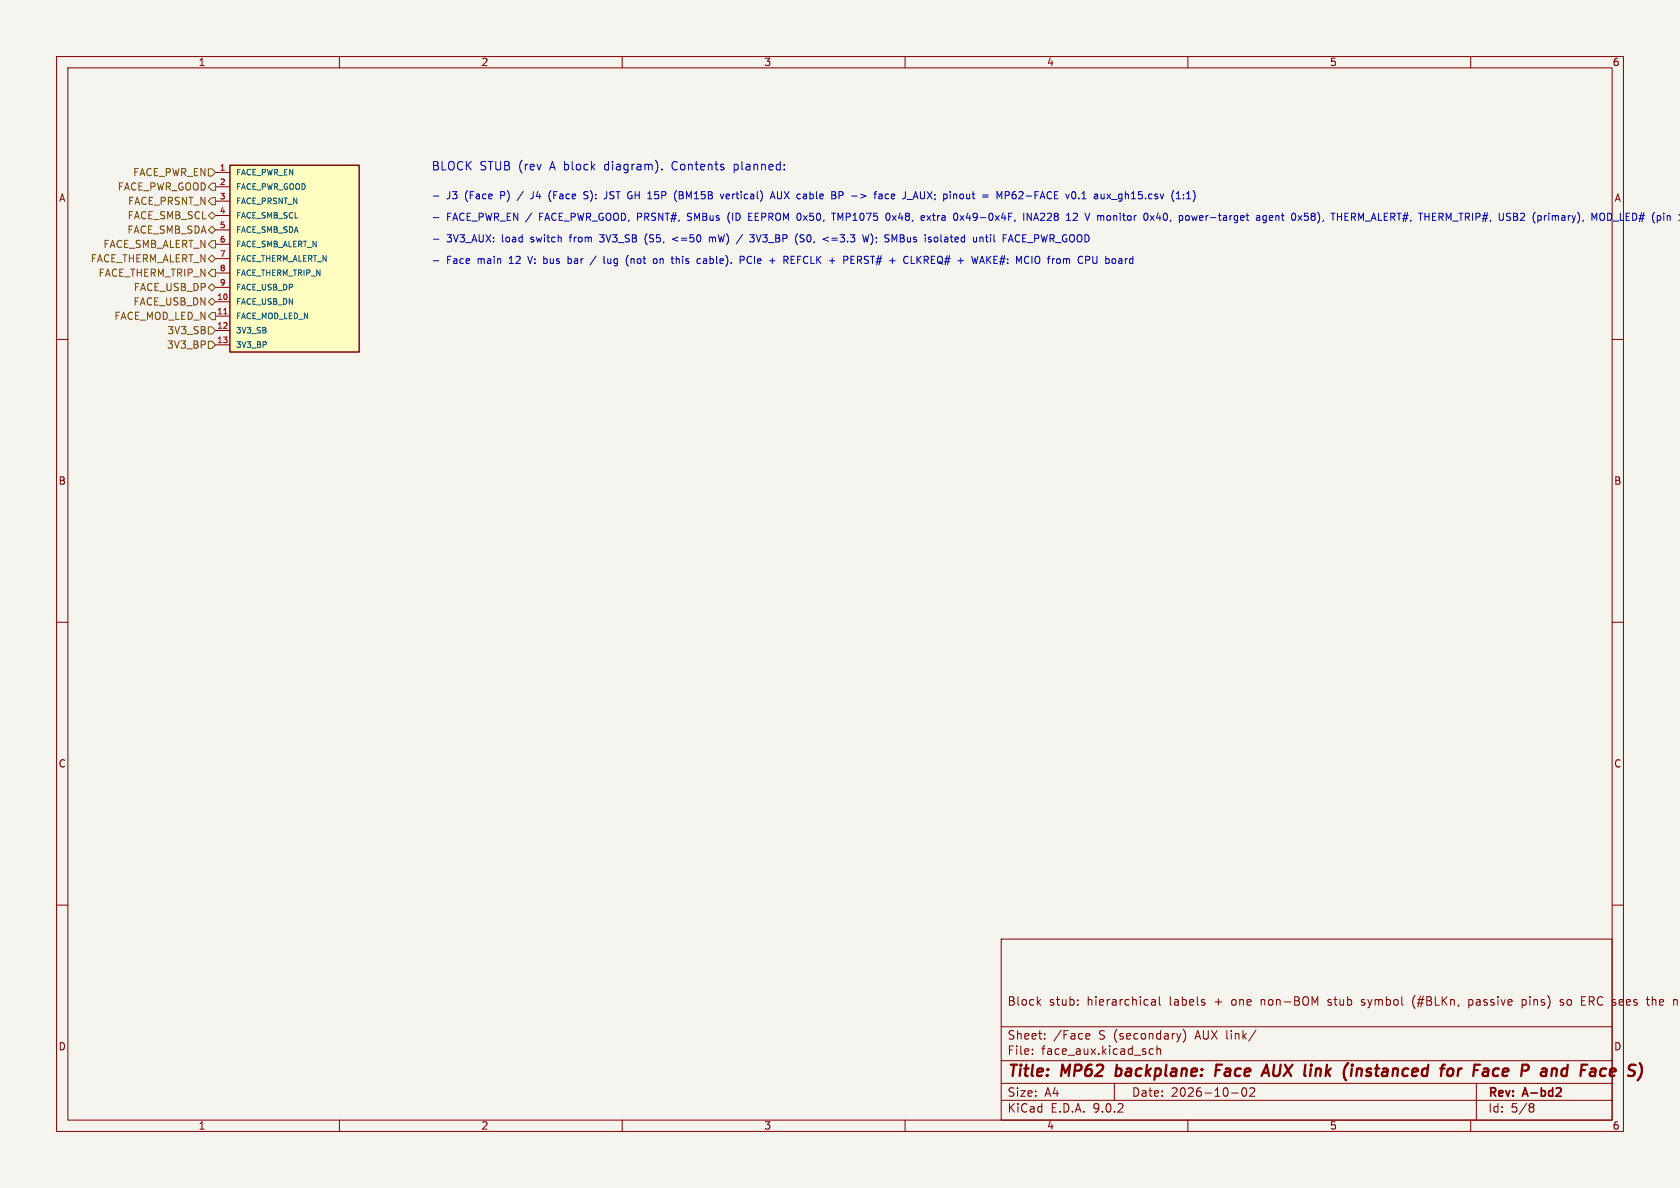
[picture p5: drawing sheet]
<svg xmlns="http://www.w3.org/2000/svg" width="297mm" height="210mm" viewBox="0 0 297 210" stroke-linecap="round" stroke-linejoin="round" font-family="sans-serif">
<path d="M0 0h297v210h-297z" fill="#f5f4ef" stroke="#f5f4ef" stroke-width=".18"/>
<g fill="none" stroke="#840000" stroke-width=".18">
<path d="M10 10h277v190h-277zM12 12h273v186h-273zM60 10v2M110 10v2M160 10v2M210 10v2M260 10v2M10 60h2M285 60h2M10 110h2M285 110h2M10 160h2"/>
<path d="M177 166h108v32h-108zM183.5 177.1l.5 .6M184 176.7l-.6 .6M190.5 177.6v.1M190.5 176.8v.1M203.6 176.8h.6v.9M204.2 177.1h-.5a.29 .29 0 0 0-.2 .3 .29 .29 0 0 0 .2 .3l.5-.1M205 176.2v1.3l.2 .2M213 177.3v.3M234.7 177.6l.2 .1M234.8 176.8v.3M240.7 177.6l.4 .1"/>
<path d="M240.9 176.7l-.2 .2 .2 .3M250.2 176a1.72 1.72 0 0 0 0 2.3M259.7 176.8h.5M259.7 177.6h.5M259.7 176.7v1.5M269.1 176.8l.4-.1 .3 .3M269.1 176.7v1.5M269.8 177.4l-.3 .3-.4-.1M276.4 176.8l-.4-.1-.2 .2 .1 .2 .5 .2v.3h-.6M279.6 177.7h.7M279.6 176.2h.7M285 160h2"/>
<path d="M292.1 176.2v1.5M292.5 176.7l-.4 .1M60 198v2M110 198v2M160 198v2M177 194.5h108M177 191.5h108M177 187.5h108M177 181.5h108M182.5 186.3v.1M182.5 185.5v.1M184.7 183.6v.1"/>
<path d="M184.7 182.8v.1M192 183.6h.6M192 182.8l.5-.1 .2 .4-.7 .1M197 191.5v3M203.9 185.5l-.4-.1-.3 .3v.4l.1 .2h.6M204.5 185.5l.2-.1 .4 .1 .1 .9M204.5 184.9v1.5M208.7 182.7l-.3 1M209.2 182a1.72 1.72 0 0 1 0 2.3M210 198v2M217.7 193.2h1.2M219.7 192.4l.2-.1a.81 .81 0 0 1 .6 .6 .81 .81 0 0 1-.3 .8l-.2 .1a.81 .81 0 0 1-.3-1.4z"/>
<path d="M221 192.4l.5-.1 .2 .1 .1 .3-.9 1.1h.9M222 182.1l-1.3 2M260 198v2M261 191.5v6.5M270.6 195.1l.4 .1 .2 .2-.3 .3M270.6 195.7h.3M270.9 195.7l.2 .2 .1 .4-.2 .2-.4 .1"/>
</g>
<path d="M275.1 193.8h.9M275.9 192.4v.5" fill="none" stroke="#840000" stroke-width=".3"/>
<g fill="none" stroke="#840000" stroke-width=".4">
<path d="M197.2 190.1l.2 .1M197.5 188.2l-.3 2M215 189.2h.6M216 188.2h-.9l-.3 2M223 190.2l.9-2 .4 2M223.3 189.6h.9M239.9 189.1a.49 .49 0 0 1 .9 .1l-.2 1M239.9 188.9l-.1 1.3M256.6 188.9l.3 .4v.5l-.3 .3M257.8 188.9l-.1 1.3M258.4 188.9l-.4 .1-.2 .3M264.4 188.9l.6 .1"/>
<path d="M264.8 190.1l-.5 .1M274.4 188.9l-.1 1.3M274.7 188.9l-.3 .2M289.9 187.9l.1 .1"/>
</g>
<path d="M40.6 29.2h22.9v33h-22.9z" fill="#ffffc2"/>
<path d="M40.6 29.2h22.9v33h-22.9z" fill="none" stroke="#840000" stroke-width=".25"/>
<g fill="none" stroke="#840000" stroke-width=".18">
<path d="M38.1 30.5h2.5M38.1 33h2.5M38.1 35.6h2.5M38.1 38.1h2.5M38.1 40.6h2.5M38.1 43.2h2.5M38.1 45.7h2.5M38.1 48.3h2.5M38.1 50.8h2.5M38.1 53.3h2.5M38.1 55.9h2.5M38.1 58.4h2.5"/>
<path d="M38.1 61h2.5"/>
</g>
<path d="M39.6 55.5h.5" fill="none" stroke="#a90000" stroke-width=".18"/>
<g fill="none" stroke="#725600" stroke-width=".18">
<path d="M36.8 38.1l.7-.6 .6 .6-.6 .6zM36.8 29.8h.7l.6 .7-.6 .6h-.7zM37.5 32.4h.6v1.3h-.6l-.7-.7zM37.5 34.9h.6v1.3h-.6l-.7-.6zM36.8 57.8h.7l.6 .6-.6 .7h-.7zM36.8 53.3l.7-.6 .6 .6-.6 .7zM36.8 50.8l.7-.6 .6 .6-.6 .6zM36.8 45.7l.7-.6 .6 .6-.6 .7zM36.8 40.6l.7-.6 .6 .6-.6 .7zM37.5 55.2h.6v1.3h-.6l-.7-.6zM37.5 47.6h.6v1.3h-.6l-.7-.6zM37.5 42.5h.6v1.3h-.6l-.7-.6z"/>
<path d="M36.8 60.3h.7l.6 .7-.6 .6h-.7z"/>
</g>
<g fill="none" stroke="#0000c2" stroke-width=".18">
<path d="M76.6 34.7h1M76.6 38.5h1M94.1 35.1h-.3M97.4 33.7a1.46 1.46 0 0 0 0 1.9M103.2 35.1h.6M103.9 33.9h-.4l-.3 .2 .1 .3 .5 .2M107.3 33.9v.9l-.4 .3M117 29.9v.1M120.1 34.5h.4M120.5 34.5h.2M120.6 33.9h-.5v1.2h.6M120.6 34.4l-.1 .1"/>
<path d="M121.5 38.9l.2 .1M121.8 37.7l-.3 .2 .3 .4M128.9 34.4l-.3-.1-.2 .2v.6h.5M129 34.6l-.6 .1M129 37.5a1.46 1.46 0 0 0 0 1.9M129.8 29v1.5M129.8 30h.1M129.9 29l-.1 .1M132.4 38.3h.4M132.4 39h.6M132.4 37.7h.6M136.2 35.1l.4-1.2 .4 1.2"/>
<path d="M136.3 34.8h.6M137.4 33.9l.1 1.1 .2 .1h.3M147 37.7h.7M147.4 37.7v1.3M148.3 34.5h.6l.2-.2-.1-.3-.7-.1v1.2M150.6 34.7h.9M152.1 34.3l1 .4-1 .3M155.5 34.3h.3l.1 .2v.6M155.9 34.6l-.4 .1M155.9 35.1h-.4M156.8 37.7h.1a.68 .68 0 0 1 .5 .6 .68 .68 0 0 1-.5 .7l-.1-.1M157.1 34.4l-.4-.1-.2 .2 .1 .6h.5"/>
<path d="M161.5 35.1l.4-1.2 .4 1.2M161.6 34.8h.6M163 38.1l.4 .1v.2l-.6 .1M163.4 38.9l-.4 .1M163.9 38.1l.6 .9M164.5 38.1l-.6 .9M169.2 37.8l.1 .4-.1 .6M169.7 38.1l.7 .9M169.8 34.4l-.1 .1 .1 .6M170.4 38.1l-.7 .9M176.3 35.1v-1.2l.4 .9 .4-.9v1.2M178.4 34.1l-.2-.2h-.5v1.2"/>
<path d="M178.9 34.9l.3 .2h.3l.2-.2M178.9 34.6l.3-.2h.2l.3 .2M179.5 33.9h-.3l-.3 .5M181 37.7v1.3M182.3 37.7v1.3l-.7-1.3v1.3M183.2 37.7l-.5 1.3M189.8 37.8l.4-.1 .3 .3-.8 1h.8M190.7 35v.1M191.3 35.1h.7M191.3 34.2l.3-.3v1.2M194 38.1v.9M194.1 38.2h-.1"/>
<path d="M195.7 34.3l.6 .8M196.3 34.3l-.6 .8M196.5 35.3h1M203.4 38.1l.6 .9M204 38.1l-.6 .9M204.8 37.6l-.4 .9h.8M209.8 35.1h.7M209.8 34.2l.3-.3v1.2M210 38.1l.3 .3v.3l-.3 .3M210.7 38.1l.2 .9 .3-.6 .2 .6M210.9 33.7a1.46 1.46 0 0 1 0 1.9M222.2 38.9h.5"/>
<path d="M222.2 38.2h.5v.8M222.7 38.4l-.5 .1M223.9 38.2l-.4-.1-.2 .3 .1 .5h.5M223.9 38.1v1l-.3 .3-.3-.1M224.4 38.5l.6-.1-.1-.2-.3-.1-.2 .2 .1 .6h.4M231.2 37.7h-.6v.6l.2-.1h.4l.1 .2-.1 .4-.1 .2-.5-.2M237.8 38.3h.4M238.4 37.7h-.6v1.3h.6M268.3 38.4v.4M268.9 37.7l-.1 .1M269.5 38.2l-.8 .8h.8M274.4 38.2l.4-.1 .2 .2"/>
<path d="M275 38.3v.7M275 38.2v.1M283.5 37.7a.9 .9 0 0 1 0 1.2M284.2 37.7a.64 .64 0 0 1 .7 .6 .64 .64 0 0 1-.7 .7zM285.2 39.1h1M76.6 46.1h1M76.6 42.3h1M93.3 45.3l.4 1.3M100.4 45.3v1.3M100.4 46.5l.4 .1M100.8 45.7l-.4 .1M105.4 45.2l-1.1 1.7"/>
<path d="M106 41.5h.8M106 42.6l.2 .2M106.8 45.3v1.1l.2 .2M107.4 45.7l.1 .8M110.8 46.7l.3 .4M111.1 45.1l-.3 .4M111.6 45.7v.9M111.7 45.7l-.1 .2M114.4 41.3a1.46 1.46 0 0 0 0 2M115.7 45.7l.3 .1 .2 .2-.1 .5-.4 .1M119.6 45.8l.3-.1 .2 .2M119.8 41.9l-.9 .4 .9 .3"/>
<path d="M124.4 45.8h.5M124.8 46.1h-.3l-.2 .2 .1 .2 .4 .1M125.4 41.9v.9M125.4 42l.4-.1 .2 .2M126 42.1v.7M126.1 41.9l-.1 .2M130.8 45.3h.5l.3 .2-.1 .4-.7 .1M131.3 41.4l-1.1 1.7M132.5 41.5h.8l-.4 .5 .4 .1v.4l-.2 .3h-.4M132.8 45.4a.59 .59 0 0 0-.7 .5 .59 .59 0 0 0 .7 .6M133.7 41.5l.4 1.3M139.9 46.6h.6"/>
<path d="M139.9 45.3h.6M139.9 45.9h.4M141.4 42.7h.6M142.2 41.6l-.5-.1-.3 .2 .2 .3 .4 .2M146.5 41.9l-1 .4 1 .3M151.6 46h.5M152.1 45.3h-.5v1.3M152.5 41.5l.3 1.3 .2-.9 .3 .9 .3-1.3M154 41.3l.3 .9M154.3 42.4l-.3 .9M157.7 41.5l.4 .9 .4-.9M160 45.4l-.2 .5 .2 .6"/>
<path d="M162.3 45.9l.5 .7M162.8 45.3l-.7 .7M165.1 42.5l.3 .3 .3-.2M165.7 42l-.3-.1-.3 .3M172.1 46.6l.2-.9 .3 .9M173.2 42l.2-.1 .3 .1 .1 .8M173.2 41.9v.9M174.2 41.9h.5M174.4 41.5l.1 1.2M174.6 45.9l.6 .7M175.2 45.3l-.7 .7M178.4 42.4h.6"/>
<path d="M178.7 41.5l.4 1.3M180 41.5a.64 .64 0 0 0-.5 .6 .64 .64 0 0 0 .5 .7M183.5 45.3a.43 .43 0 0 0-.5 .4v.5a.43 .43 0 0 0 .5 .4M193.9 45.3v1l-.1 .2-.4 .1"/>
</g>
<g font-size="2.8" fill="#840000">
<text x="178" y="190.9">Title:</text>
<text x="187.7" y="190.9">MP62</text>
<text x="198.1" y="190.9">backplane:</text>
<text x="216.5" y="190.9">Face</text>
<text x="225.8" y="190.9">AUX link</text>
<text x="241.6" y="190.9">(instanced</text>
<text x="259.6" y="190.9">for</text>
<text x="266.1" y="190.9">Face</text>
<text x="275.4" y="190.9">P</text>
<text x="279.7" y="190.9">and</text>
<text x="287.5" y="190.9">Face</text>
</g>
<g font-size="2.1" fill="#0000c2">
<text x="76.2" y="30.2">BLOCK</text>
<text x="84.8" y="30.2">STUB (rev</text>
<text x="97.4" y="30.2">A block</text>
<text x="107.3" y="30.2">diagram).</text>
<text x="119.4" y="30.2">Contents</text>
<text x="130.4" y="30.2">planned:</text>
</g>
<g font-size="2.1" fill="#840000">
<text x="178" y="178">Block</text>
<text x="185.4" y="178">stub:</text>
<text x="192.2" y="178">hierarchical</text>
<text x="206.9" y="178">labels</text>
<text x="215" y="178">+</text>
<text x="218.1" y="178">one</text>
<text x="223.4" y="178">non-BOM</text>
<text x="235.5" y="178">stub</text>
<text x="241.5" y="178">symbol</text>
<text x="250.7" y="178">(#BLKn,</text>
<text x="260.8" y="178">passive</text>
<text x="270.4" y="178">pins)</text>
<text x="277.3" y="178">so</text>
<text x="281.2" y="178">ERC</text>
<text x="286.8" y="178">sees</text>
<text x="293.1" y="178">the</text>
<text x="178" y="184">Sheet:</text>
<text x="186.2" y="184">/Face</text>
<text x="194.3" y="184">S (secondary)</text>
<text x="211.6" y="184">AUX link/</text>
<text x="178" y="186.7">File:</text>
<text x="184.1" y="186.7">face_aux.kicad_sch</text>
<text x="178" y="196.9">KiCad</text>
<text x="178" y="194.1">Size:</text>
<text x="184.7" y="194.1">A4</text>
<text x="185.7" y="196.9">E.D.A.</text>
<text x="193.3" y="196.9">9.0.2</text>
<text x="200" y="194.1">Date:</text>
<text x="207" y="194.1">2026-10-02</text>
<text x="263" y="194.3">Rev:</text>
<text x="263" y="196.9">Id:</text>
<text x="267.1" y="196.9">5/8</text>
<text x="269.4" y="194.3">A-bd2</text>
</g>
<g font-size="1.8" fill="#840000">
<text x="35" y="11.9">1</text>
<text x="85" y="11.9">2</text>
<text x="135" y="11.9">3</text>
<text x="185" y="11.9">4</text>
<text x="235" y="11.9">5</text>
<text x="285" y="11.9">6</text>
<text x="10.3" y="35.9">A</text>
<text x="285.3" y="35.9">A</text>
<text x="10.3" y="85.9">B</text>
<text x="285.3" y="85.9">B</text>
<text x="10.3" y="135.9">C</text>
<text x="285.3" y="135.9">C</text>
<text x="10.3" y="185.9">D</text>
<text x="285.3" y="185.9">D</text>
<text x="35" y="199.9">1</text>
<text x="85" y="199.9">2</text>
<text x="135" y="199.9">3</text>
<text x="185" y="199.9">4</text>
<text x="235" y="199.9">5</text>
<text x="285" y="199.9">6</text>
</g>
<g font-size="1.8" fill="#725600">
<text x="20.7" y="33.9">FACE_PWR_GOOD</text>
<text x="23.4" y="31.3">FACE_PWR_EN</text>
<text x="22.4" y="41.5">FACE_SMB_SDA</text>
<text x="22.5" y="39">FACE_SMB_SCL</text>
<text x="22.5" y="36.4">FACE_PRSNT_N</text>
<text x="15.9" y="46.6">FACE_THERM_ALERT_N</text>
<text x="18.2" y="44">FACE_SMB_ALERT_N</text>
<text x="17.3" y="49.1">FACE_THERM_TRIP_N</text>
<text x="23.6" y="51.7">FACE_USB_DP</text>
<text x="20.1" y="56.7">FACE_MOD_LED_N</text>
<text x="23.5" y="54.2">FACE_USB_DN</text>
<text x="29.5" y="59.3">3V3_SB</text>
<text x="29.4" y="61.8">3V3_BP</text>
</g>
<g font-size="1.8" fill="#0000c2">
<text x="78.9" y="35.3">J3</text>
<text x="82.3" y="35.3">(Face</text>
<text x="88.7" y="35.3">P)</text>
<text x="92" y="35.3">/</text>
<text x="94.5" y="35.3">J4</text>
<text x="97.9" y="35.3">(Face</text>
<text x="104.3" y="35.3">S):</text>
<text x="108.1" y="35.3">JST GH 15P</text>
<text x="121.1" y="35.3">(BM15B</text>
<text x="129.5" y="35.3">vertical)</text>
<text x="138.6" y="35.3">AUX cable</text>
<text x="153.4" y="35.3">-&gt;</text>
<text x="157.7" y="35.3">face</text>
<text x="163" y="35.3">J_AUX;</text>
<text x="170.3" y="35.3">pinout</text>
<text x="177.4" y="35.3">=</text>
<text x="180.1" y="35.3">MP62-FACE</text>
<text x="192.6" y="35.3">v0.1</text>
<text x="197.8" y="35.3">aux_gh15.csv</text>
<text x="78.9" y="39.1">FACE_PWR_EN /</text>
<text x="95.6" y="39.1">FACE_PWR_GOOD, PRSNT#,</text>
<text x="122.2" y="39.1">SMBus</text>
<text x="129.5" y="39.1">(ID</text>
<text x="133.4" y="39.1">EEPROM 0x50,</text>
<text x="148.6" y="39.1">TMP1075</text>
<text x="158.3" y="39.1">0x48,</text>
<text x="164.7" y="39.1">extra</text>
<text x="170.7" y="39.1">0x49-0x4F,</text>
<text x="183.2" y="39.1">INA228</text>
<text x="191" y="39.1">12</text>
<text x="194.6" y="39.1">V monitor</text>
<text x="205.3" y="39.1">0x40,</text>
<text x="211.8" y="39.1">power-target</text>
<text x="225.6" y="39.1">agent</text>
<text x="232.1" y="39.1">0x58),</text>
<text x="239.3" y="39.1">THERM_ALERT#, THERM_TRIP#,</text>
<text x="269.3" y="39.1">USB2</text>
<text x="275.5" y="39.1">(primary),</text>
<text x="286.1" y="39.1">MOD_LED#</text>
<text x="297" y="39.1">(p</text>
<text x="78.9" y="46.7">Face</text>
<text x="78.9" y="42.9">3V3_AUX:</text>
<text x="84.5" y="46.7">main</text>
<text x="88.8" y="42.9">load</text>
<text x="90.3" y="46.7">12</text>
<text x="93.9" y="46.7">V: bus</text>
<text x="94.1" y="42.9">switch</text>
<text x="101.2" y="42.9">from</text>
<text x="101.2" y="46.7">bar</text>
<text x="106.7" y="42.9">3V3_SB</text>
<text x="108" y="46.7">lug</text>
<text x="112.1" y="46.7">(not</text>
<text x="114.9" y="42.9">(S5,</text>
<text x="117.2" y="46.7">on</text>
<text x="119.9" y="42.9">&lt;=50</text>
<text x="120.6" y="46.7">this</text>
<text x="125.3" y="46.7">cable).</text>
<text x="126.6" y="42.9">mW)</text>
<text x="131.8" y="42.9">/</text>
<text x="133.1" y="46.7">PCIe</text>
<text x="134.3" y="42.9">3V3_BP</text>
<text x="138.5" y="46.7">+</text>
<text x="141.2" y="46.7">REFCLK</text>
<text x="142.5" y="42.9">(S0,</text>
<text x="147.5" y="42.9">&lt;=3.3</text>
<text x="149.5" y="46.7">+</text>
<text x="152.2" y="46.7">PERST#</text>
<text x="154.9" y="42.9">W);</text>
<text x="158.9" y="42.9">SMBus</text>
<text x="160.5" y="46.7">+</text>
<text x="163.3" y="46.7">CLKREQ#</text>
<text x="166.2" y="42.9">isolated</text>
<text x="173" y="46.7">+</text>
<text x="174.9" y="42.9">until</text>
<text x="175.8" y="46.7">WAKE#:</text>
<text x="180.4" y="42.9">FACE_PWR_GOOD</text>
<text x="183.8" y="46.7">MCIO from</text>
<text x="195.1" y="46.7">CPU</text>
<text x="200.2" y="46.7">board</text>
</g>
<g font-size="1.4" fill="#a90000">
<text x="38.8" y="30.2">1</text>
<text x="38.8" y="32.8">2</text>
<text x="38.8" y="35.3">3</text>
<text x="38.8" y="37.8">4</text>
<text x="38.8" y="40.4">5</text>
<text x="38.8" y="42.9">6</text>
<text x="38.8" y="45.5">7</text>
<text x="38.3" y="53.1">10</text>
<text x="38.8" y="48">8</text>
<text x="38.8" y="50.5">9</text>
<text x="38.3" y="55.6">11</text>
<text x="38.3" y="58.2">12</text>
<text x="38.3" y="60.7">13</text>
</g>
<g font-size="1.4" fill="#006464">
<text x="41.7" y="31.2">FACE_PWR_EN</text>
<text x="41.7" y="33.7">FACE_PWR_GOOD</text>
<text x="41.7" y="36.3">FACE_PRSNT_N</text>
<text x="41.7" y="38.8">FACE_SMB_SCL</text>
<text x="41.7" y="41.4">FACE_SMB_SDA</text>
<text x="41.7" y="43.9">FACE_SMB_ALERT_N</text>
<text x="41.7" y="46.4">FACE_THERM_ALERT_N</text>
<text x="41.7" y="49">FACE_THERM_TRIP_N</text>
<text x="41.7" y="51.5">FACE_USB_DP</text>
<text x="41.7" y="54.1">FACE_USB_DN</text>
<text x="41.7" y="56.6">FACE_MOD_LED_N</text>
<text x="41.7" y="59.1">3V3_SB</text>
<text x="41.7" y="61.7">3V3_BP</text>
</g>
</svg>
